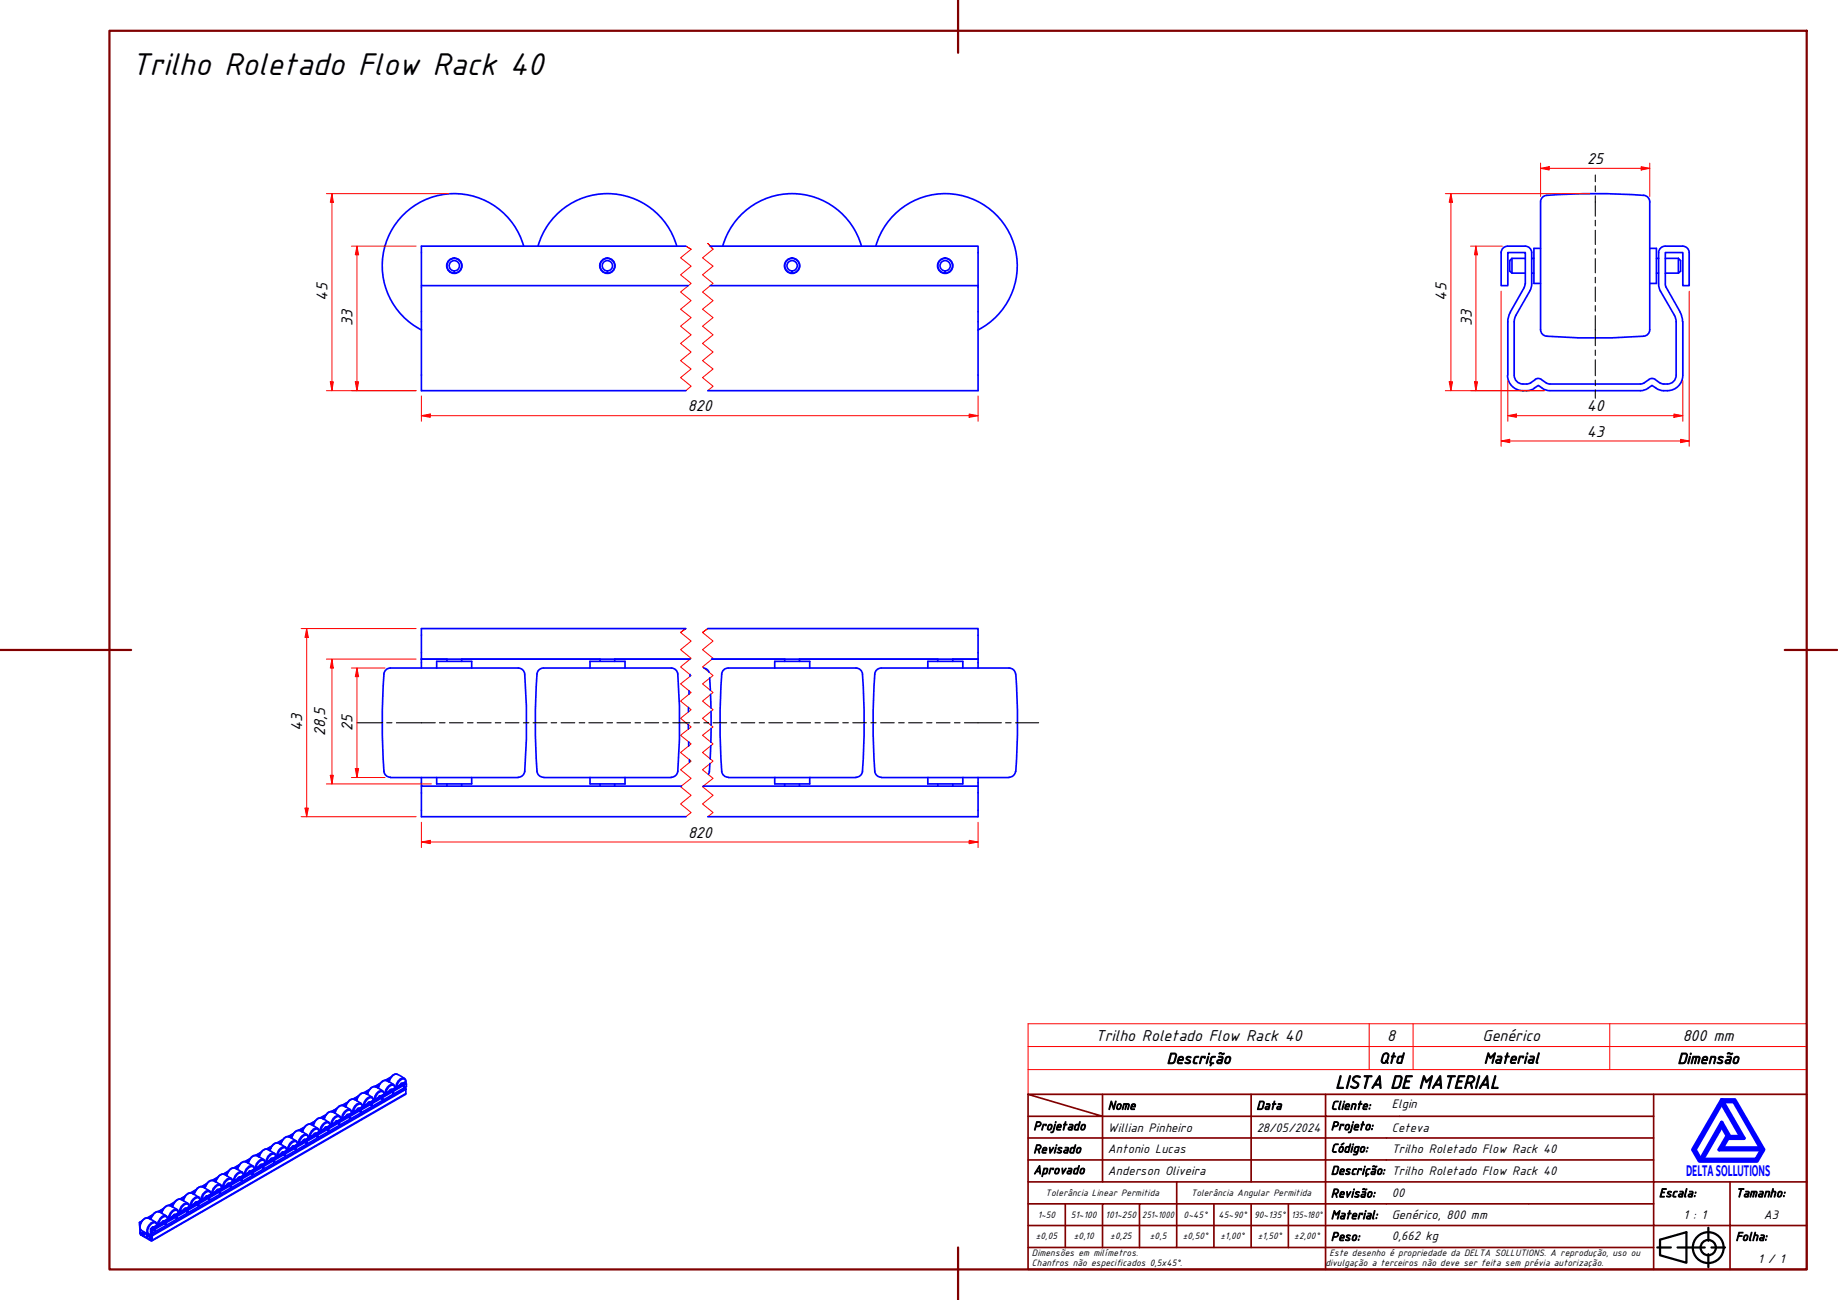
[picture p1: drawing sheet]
<svg xmlns="http://www.w3.org/2000/svg" width="420mm" height="297mm" viewBox="0 0 420 297" stroke-linecap="round" stroke-linejoin="round" font-family="sans-serif">
<!-- layer: Linha Corte (ABNT) -->
<path d="M158 56.9l-1.2-.7 1.2 .7-2.4 2 2.4 1.9-2.4 2 2.4 2-2.4 1.9 2.4 2-2.4 2 2.4 1.9-2.4 1.9 2.4 2-2.4 2 2.4 1.9-2.4 2 2.4 1.9-2.4 2 2.4 2-1.2 1M163 56.9l-1.2-1.3 1.2 1.3-2.4 2 2.4 1.9-2.4 2 2.4 2-2.4 1.9 2.4 2-2.4 2 2.4 1.9-2.4 1.9 2.4 2-2.4 2 2.4 1.9-2.4 2 2.4 1.9-2.4 2 2.4 2-1.2 1M155.6 144.5l1.2-.9-1.2 .9 2.4 2-2.4 1.9 2.4 2-2.4 2 2.4 2-2.4 1.9 2.4 1.9-2.4 2 2.4 2-2.4 1.9 2.4 2-2.4 1.9 2.4 2-2.4 1.9 2.4 2-2.4 2 2.4 1.9-2.4 2 2.4 1.9-2.4 2 2.4 2-1.2 .9M160.6 144.5l1.2-.9-1.2 .9 2.4 2-2.4 1.9 2.4 2-2.4 2 2.4 2-2.4 1.9 2.4 1.9-2.4 2 2.4 2-2.4 1.9 2.4 2-2.4 1.9 2.4 2-2.4 1.9 2.4 2-2.4 2 2.4 1.9-2.4 2 2.4 1.9-2.4 2 2.4 2-1.2 .9" fill="none" stroke="#f00" stroke-width=".23"/>
<!-- layer: Visible (ABNT) -->
<g fill="none" stroke="#00f" stroke-width=".38">
<path d="M119.7 56.2a16.5 16.5 0 0 0-26.3-8.2 16.5 16.5 0 0 0 3 27.4M123 56.2a16.5 16.5 0 0 1 15.8-12 16.5 16.5 0 0 1 15.9 12M156.8 56.2h-60.5v9.1h61.1M162.3 56.2h61.3v33.1h-61.8M165.2 56.2a16.5 16.5 0 0 1 15.9-12 16.5 16.5 0 0 1 15.8 12M200.2 56.2a16.5 16.5 0 0 1 26.3-8.2 16.5 16.5 0 0 1-3 27.4M345.6 59l-.5 .5v2.5l.5 .4M345.6 59v3.4M345.6 59h3.1M350.1 59h.5M352.2 46.2v29.2M352.2 56.8h-1.6v8h1.6"/>
<path d="M353.5 44.6a145.3 145.3 0 0 1 22.7 .1 1.49 1.49 0 0 1 .9 1.4M353.6 44.6a1.49 1.49 0 0 0-1.4 1.5M377.1 56.8h1.6v8h-1.6M377.1 46.2v29.2M378.7 59h.5M380.7 59h3M383.7 59l.5 .5v2.5l-.5 .4M383.7 59v3.4M96.3 65.3v24h60.5M162.4 65.3h61.2M344.7 73.5v12.2M345.3 71.3l-.5 1.3-.1 1"/>
<path d="M345.6 62.4h3.1M346.1 73.5v12.2a2.19 2.19 0 0 0 2.9 2 2.93 2.93 0 0 0 2-1M346.5 72.1l-.4 1.5M348.4 65.7l-3.2 5.6M348.6 64.9l-.2 .8M348.7 64.9v-7.2h-4v7.6h-1.5v-7.6a1.49 1.49 0 0 1 1.5-1.5h3.9a1.49 1.49 0 0 1 1.5 1.5l-.1 8-3.5 6.4M350.1 62.4h.5M352.2 75.3a1.5 1.5 0 0 0 1.4 1.5 129 129 0 0 0 22.6-.1 1.49 1.49 0 0 0 .9-1.4M378.7 62.4h.5M379.2 65l.4 1.5M379.5 66.5l3.3 5.6 .3 1 .1 12.6a2 2 0 0 1-2 2M380.7 64.9v-7.2h4v7.6h1.4v-7.6a1.49 1.49 0 0 0-1.4-1.5h-4a1.49 1.49 0 0 0-1.5 1.5v7.2"/>
<path d="M380.7 62.4h3M380.7 64.9l.2 .8 3.1 5.5M384 71.3l.4 .8 .2 1.4M384.7 73.5v12.2a3.5 3.5 0 0 1-3.5 3.6M344.6 85.7a3.8 3.8 0 0 0 4.8 3.5l1.4-.5M350.7 88.7l1-.6 1.2 .8 1.4 .4h20.7M350.9 86.7a1.24 1.24 0 0 1 1.4 0M352.4 86.7a2.93 2.93 0 0 0 1.9 1h20.7M376.9 86.7a2.93 2.93 0 0 1-1.9 1M377 86.7a1.24 1.24 0 0 1 1.4 0M378.4 86.7l1 .8M379.5 87.5l.5 .2h1.1"/>
<path d="M381.1 89.3l-1.8-.2-1.7-1-1.2 .8-1.4 .4M96.3 145.1v4M96.3 143.6h60.5M157.7 150.6h-61.4v2M162.7 150.6h16.7M182.8 150.6h31.6M217.8 150.6h5.8v2M223.6 145.1v4M96.3 177.7v1.9h59.5M96.3 179.6v7h60.5M160.7 179.6h62.9v7h-61.8M223.6 177.7v1.9"/>
<circle cx="103.9" cy="60.7" r="1.75"/>
<circle cx="103.9" cy="60.7" r="1.68"/>
<circle cx="103.9" cy="60.7" r="1.17"/>
<circle cx="138.8" cy="60.7" r="1.75"/>
<circle cx="138.8" cy="60.7" r="1.68"/>
<circle cx="138.8" cy="60.7" r="1.17"/>
<circle cx="181.1" cy="60.7" r="1.75"/>
<circle cx="181.1" cy="60.7" r="1.68"/>
<circle cx="181.1" cy="60.7" r="1.17"/>
<circle cx="216.1" cy="60.7" r="1.68"/>
<circle cx="216.1" cy="60.7" r="1.75"/>
<circle cx="216.1" cy="60.7" r="1.17"/>
</g>
<circle cx="96.3" cy="150.6" r=".19" fill="#00f"/>
<g fill="none" stroke="#00f" stroke-width=".38">
<path d="M89.2 152.6h29.3a1.5 1.5 0 0 1 1.5 1.4l.3 7.4v7.4l-.3 7.5M89.2 152.6a1.48 1.48 0 0 0-1.4 1.4l-.4 11.9 .4 10.3M96.3 143.6v1.5M96.3 149.1v1.5M99.8 152.6v-1.5h8v1.5M102.2 150.6v.5M105.5 150.6v.5M134.9 152.6v-1.5h8v1.5M137.2 150.6v.5M140.5 150.6v.5M153.4 152.6a1.5 1.5 0 0 1 1.5 1.4l.4 7.4v7.4l-.4 7.5M153.5 152.6h-29.3a1.48 1.48 0 0 0-1.4 1.4l-.4 11.9 .4 10.3"/>
<path d="M157.5 157.8v.8M157.7 154.1v.4M160.9 152.7a1.49 1.49 0 0 1 1.2 .9M161.8 143.6h61.8v1.5M162.2 154.9l.2 2.9M162.4 158.7l.1 3.1M177.1 152.6v-1.5h8v1.5M179.4 150.6v.5M182.8 150.6v.5M195.7 152.6a1.48 1.48 0 0 1 1.5 1.4l.3 10.4-.3 11.8M195.7 152.6h-29.2a1.48 1.48 0 0 0-1.5 1.4l-.4 11.9 .4 10.3M201.5 152.6a1.48 1.48 0 0 0-1.5 1.4l-.4 11.9 .4 10.3"/>
<path d="M201.5 152.6h29.2M212.1 152.6v-1.5h8v1.5M214.4 150.6v.5M217.8 150.6v.5M223.6 149.1v1.5h-60.9M230.7 152.6a1.49 1.49 0 0 1 1.5 1.4M232.2 154l.4 10.4-.4 11.8M87.8 176.2a1.49 1.49 0 0 0 1.4 1.4M89.2 177.7h29.3M99.8 177.7v1.4h8v-1.4M102.2 179.1v.5M105.5 179.1v.5"/>
<path d="M119.9 176.2a1.49 1.49 0 0 1-1.4 1.4M122.7 176.2a1.49 1.49 0 0 0 1.5 1.4M124.3 177.7h29.2M134.9 177.7v1.4h8v-1.4M137.2 179.1v.5M140.5 179.1v.5M154.9 176.2a1.49 1.49 0 0 1-1.5 1.4M157.4 165.5v1M157.4 161.7v.9M157.4 169.5v.9M157.6 173.6v.6M162.2 176.2l-.3 .7"/>
<path d="M162.3 174.5l-.1 1.7M162.5 170.4l-.2 3M162.5 162.5l.1 3.2M162.6 166.4l-.1 3.2M165 176.2a1.49 1.49 0 0 0 1.5 1.4M166.5 177.7h29.2M177.1 177.7v1.4h8v-1.4M179.4 179.1v.5M182.8 179.1v.5M197.2 176.2a1.49 1.49 0 0 1-1.5 1.4M200 176.2a1.49 1.49 0 0 0 1.5 1.4M201.5 177.7h29.2"/>
<path d="M212.1 177.7v1.4h8v-1.4M214.4 179.1v.5M217.8 179.1v.5M232.2 176.2a1.49 1.49 0 0 1-1.5 1.4M66 259.8a1.78 1.78 0 0 0-1.8 1.7M66.7 259.8l-.2 .2M66.8 259.6l-.5 .2M67.1 259.1l-1.2 .6M67.1 259l-1.3 .7M68.5 258.3h-.1a1.94 1.94 0 0 0-1.7 1.8M69.2 258.4l-.2 .2M69.3 258.1l-.5 .3"/>
<path d="M69.5 257.7l-1.1 .6M69.6 257.5l-1.3 .7M70.2 259.3a1.83 1.83 0 0 0-2 1.8v.2M70.5 260a.79 .79 0 0 0-.8-.6 .79 .79 0 0 0-.7 .6l-.4 .5-.1 .7M70.5 260l-.1-.4a3.7 3.7 0 0 0-2.5-1.3l-.8 .6-.5 1.1M71 256.9a1.78 1.78 0 0 0-1.8 1.7M71.6 257l-.2 .1M71.8 256.7l-.6 .3M71.9 259.2l.3-.2a.31 .31 0 0 0-.4 0 .31 .31 0 0 0-.1 .3M72 256.2l-1.1 .6M72.1 256.1l-1.3 .7M72.5 259.6h.2l-.2 .2 .1-.3-.1 .3"/>
<path d="M72.6 259.6l-.1 .1M72.6 257.9a1.46 1.46 0 0 0-1.7 1.1l-.2 .8M73 258.6a.69 .69 0 0 0-.6-.7 .69 .69 0 0 0-.8 .5l-.5 .7-.2 .7M73 258.5l-.2-.5-.9-.6a1.63 1.63 0 0 0-1.7-.4 1.63 1.63 0 0 0-1 1.4l-.1 .2M73.5 255.4h-.2a1.94 1.94 0 0 0-1.7 1.8M74.1 255.6l-.2 .1M74.2 255.3l-.5 .3M74.4 257.7l.3-.2h-.3l-.2 .4M74.5 254.8l-1.2 .6M74.5 254.7l-1.2 .7M75.1 258v.3l-.2 .1 .2-.4-.2 .3M75.1 258.1l-.2 .1"/>
<path d="M75.1 258.2h-.2M75.1 256.4a1.83 1.83 0 0 0-1.9 1.8v.2M75.4 257.1a.79 .79 0 0 0-.7-.6 .79 .79 0 0 0-.8 .6l-.4 .6-.1 .6M75.5 257.1l-.1-.4a3.7 3.7 0 0 0-2.5-1.3l-.8 .7-.5 1.1M75.9 254a1.78 1.78 0 0 0-1.8 1.8M76.6 254.1l-.2 .1M76.7 253.9l-.6 .2M76.8 256.3l.4-.2a.31 .31 0 0 0-.4 0 .31 .31 0 0 0-.2 .4M77 253.4l-1.2 .6M77 253.3l-1.2 .7M77.4 256.7h.3l-.2 .3v-.3l-.1 .2M77.5 256.8h-.1"/>
<path d="M77.6 255a1.46 1.46 0 0 0-1.8 1.1l-.2 .9M77.9 255.7a.73 .73 0 0 0-.6-.6 .73 .73 0 0 0-.8 .4l-.7 1.4M78 255.6l-.3-.5-.9-.6a1.61 1.61 0 0 0-1.7-.4 1.61 1.61 0 0 0-1 1.5l-.1 .2M78.4 252.6h-.1a1.94 1.94 0 0 0-1.7 1.8M79.1 252.7l-.2 .1M79.2 252.4l-.6 .3M79.3 254.9l.3-.2h-.3l-.2 .3M79.4 252l-1.1 .6M79.5 251.8l-1.3 .7M79.9 255.3v.1M80 255.2l.1 .1-.2 .2 .1-.3-.1 .2M80 255.3h-.1"/>
<path d="M80.1 253.5a1.83 1.83 0 0 0-2 1.9v.2M80.4 254.2a.79 .79 0 0 0-.8-.6 .79 .79 0 0 0-.7 .6l-.6 1.2M80.5 254.2l-.1-.2a1.85 1.85 0 0 0-1.5-1.2l-.5-.2a1.92 1.92 0 0 0-1.9 1.7M80.9 251.2a1.78 1.78 0 0 0-1.8 1.7M81.5 251.4a1.7 1.7 0 0 1 1-1.5 1.7 1.7 0 0 1 1.8 .3 1.58 1.58 0 0 1 1 1v.2a.79 .79 0 0 0-.7-.6 .79 .79 0 0 0-.8 .6l-.6 1.2M81.5 251.3l-.2 .1M81.6 251l-.5 .3M81.7 253.5l.4-.2a.31 .31 0 0 0-.4 0 .31 .31 0 0 0-.1 .3M81.9 250.5l-1.1 .6M82 250.4l-1.3 .7M82.4 253.9h.2l-.2 .2 .1-.3-.1 .2M82.4 253.9v.1"/>
<path d="M82.5 252.1a1.46 1.46 0 0 0-1.7 1.2l-.2 .8M82.9 252.8a.73 .73 0 0 0-.7-.6 .73 .73 0 0 0-.7 .5l-.7 1.3M82.9 252.8l-.4-.7-.7-.5a1.61 1.61 0 0 0-1.7-.3 1.61 1.61 0 0 0-1 1.4l-.1 .2M83.4 249.7h-.2a1.94 1.94 0 0 0-1.7 1.8M84 249.9l-.2 .1M84.1 249.5l-.5 .4M84.2 252l.4-.2h-.3l-.2 .3M84.4 249.1l-1.2 .6M84.4 249l-1.2 .7M84.9 252.5h-.1M85 252.3v.2l-.2 .2 .2-.4-.2 .3M85 252.4l-.2 .1"/>
<path d="M85 250.7a1.83 1.83 0 0 0-1.9 1.8v.2M85.9 248.3a1.78 1.78 0 0 0-1.9 1.7M86.4 248.6a1.7 1.7 0 0 1 1-1.5 1.7 1.7 0 0 1 1.8 .2 1.58 1.58 0 0 1 1.1 1v.2a.79 .79 0 0 0-.8-.6 .79 .79 0 0 0-.7 .6l-.6 1.2M86.5 248.4l-.2 .1M86.6 248.1l-.6 .3M86.7 250.6l.4-.2a.35 .35 0 0 0-.4 0 .35 .35 0 0 0-.2 .3M86.8 247.6l-1.1 .7M86.9 247.6l-1.2 .7M87.3 251l.2-.1v.2l-.2 .1 .1-.3-.1 .3M87.4 251.1h-.1M87.5 249.3a1.46 1.46 0 0 0-1.8 1.1l-.2 .9M87.8 250a.69 .69 0 0 0-.5-.6 .69 .69 0 0 0-.7 .2l-.6 .7-.3 .9"/>
<path d="M87.8 249.9l-.2-.5a3.3 3.3 0 0 0-2.3-1.1l-.5 .2-.6 .8-.3 .7M88.3 246.9h-.1a1.94 1.94 0 0 0-1.7 1.8M88.9 247.2a1.79 1.79 0 0 1 1.9-1.7 2.91 2.91 0 0 1 2 1.4v.5a.74 .74 0 0 0-.5-.9 .74 .74 0 0 0-.9 .4l-.7 1.4M89 247l-.2 .1M89 246.7l-.5 .3M89.2 249.2l.3-.2h-.3l-.2 .3M89.3 246.2l-1.1 .7M89.3 246.1l-1.2 .7M89.9 249.6l-.1 .1M89.9 249.5v.3h-.1l.1-.3-.1 .2M89.9 249.5l-.1 .1M90 247.8a1.83 1.83 0 0 0-2 1.9v.2"/>
<path d="M90.8 245.5a1.78 1.78 0 0 0-1.8 1.7M91.6 247.8l.4-.2a.35 .35 0 0 0-.4-.1 .35 .35 0 0 0-.2 .4M92.3 248.1h.2l-.2 .2M92.3 248.2v.1M92.5 246.4a1.46 1.46 0 0 0-1.8 1.2l-.2 .8M92.5 247.3l-58.1 33.5M92.6 248.4l.2 .3-58.1 33.5-.2-.7 .3-.1M92.8 247.5l.1 .1M92.8 249.9l-.1 .1-58 33.5M92.8 248.7v.2M32 279.3h-.1v.7l.1 .1v-.7l.1 .1M32.4 279.1l-.4 .2 .2 .1"/>
<path d="M32.4 279l-.5 .3M33.9 278.3a1.93 1.93 0 0 0-1.6 2.8M34.5 278.4l-.2 .2M34.6 278.1l-.5 .3M34.9 277.7l-1.1 .6M34.9 277.5l-1.2 .7M35.6 279.3a1.76 1.76 0 0 0-2 1.9v.4l.4 .5M35.6 279.3l.3 .7M35.6 279.3l-.4-.3a2.27 2.27 0 0 0-1.9-.7 1.95 1.95 0 0 0-1 2.8M35.8 280a.65 .65 0 0 0-.5-.7 .65 .65 0 0 0-.7 .3l-.3 .4a1.5 1.5 0 0 0-.3 1.9l.6 .1M36.4 276.9a1.88 1.88 0 0 0-1.9 1.7 1.63 1.63 0 0 1 2.3-1.5l1.2 .8 .4 .6M37 277l-.2 .1"/>
<path d="M37.1 276.7l-.5 .3M37.2 279.2l.4-.2a.35 .35 0 0 0-.4 0 .35 .35 0 0 0-.2 .3M37.3 276.2l-1 .6M37.4 276.1l-1.2 .7M37.8 279.6l.2-.1v.2l-.2 .1 .1-.3-.1 .3M37.9 279.6l-.1 .1M38 277.9a1.41 1.41 0 0 0-1.7 1.1l-.2 .9M38.3 278.6a.69 .69 0 0 0-.6-.7 .69 .69 0 0 0-.7 .5l-.5 .5-.2 .9M38.9 275.4a2.03 2.03 0 0 0-1.9 1.8M39.4 275.6l-.2 .1M39.6 275.3l-.5 .3M39.8 274.8l-1.1 .6"/>
<path d="M39.9 274.7l-1.2 .7M40 277.5l-.3 .2M40.1 277.5h-.3l-.3 .4M40.4 278.1l.1 .1-.2 .1 .1-.2-.1 .2M40.4 278.1l-.1 .1M40.4 278.2h-.1M40.5 276.4a1.84 1.84 0 0 0-2 2M40.8 277.1a.65 .65 0 0 0-.5-.6 .65 .65 0 0 0-.7 .3l-.6 .7-.3 .8M40.8 277.1v-.3a1.93 1.93 0 0 0-1.5-1.1l-.4-.3a1.82 1.82 0 0 0-1.9 1.8M41.3 274.1a1.88 1.88 0 0 0-1.9 1.7 1.6 1.6 0 0 1 2.3-1.6l1.3 .8 .3 .6M41.9 274.2h-.2M42 273.9l-.5 .2"/>
<path d="M42.3 273.4l-1.1 .6M42.4 273.3l-1.3 .7M42.5 276.1l-.3 .2M42.5 276.1a.35 .35 0 0 0-.3 0 .35 .35 0 0 0-.2 .4M42.8 276.7h.2v.1l-.3 .1 .2-.2-.2 .2M42.9 276.8h-.2M43 275a1.41 1.41 0 0 0-1.8 1.1l-.2 .9M43.2 275.7a.69 .69 0 0 0-.5-.6 .69 .69 0 0 0-.8 .4l-.4 .5-.3 .9M43.8 272.6a1.91 1.91 0 0 0-1.9 1.8M44.4 272.7l-.2 .1M44.5 272.4l-.5 .3M44.6 274.9l.4-.2-.2-.1-.4 .4"/>
<path d="M44.8 272l-1.1 .6M44.8 271.8l-1.2 .7M45.3 275.2l.2 .2-.3 .1 .1-.3-.1 .2M45.3 275.3h.1M45.3 275.3l-.1 .1M45.5 273.5a1.92 1.92 0 0 0-2.1 2.1M45.7 274.2a.65 .65 0 0 0-.5-.6 .65 .65 0 0 0-.7 .3l-.6 .7-.2 .8M45.8 274.2l-.2-.5-1-.7a1.58 1.58 0 0 0-1.6-.3 1.58 1.58 0 0 0-1 1.3l-.1 .3M46.3 271.2a1.69 1.69 0 0 0-1.9 1.5v.2a1.73 1.73 0 0 1 1.2-1.6 1.73 1.73 0 0 1 1.9 .6l.6 .4 .2 .5M46.9 271.3l-.2 .1M47 271l-.5 .3M47.1 273.5l.3-.2-.2-.1-.3 .4"/>
<path d="M47.2 270.5l-1 .6M47.3 270.4l-1.2 .7M47.8 273.9l.1-.1v.2l-.2 .1 .1-.3-.1 .3M47.8 273.9l-.1 .1M47.9 272.1a1.41 1.41 0 0 0-1.7 1.2l-.3 .9M48.2 272.8a.69 .69 0 0 0-.6-.6 .69 .69 0 0 0-.7 .5l-.5 .5-.2 .9M48.8 269.7a1.91 1.91 0 0 0-1.9 1.8M49.3 269.9l-.2 .1M49.5 269.5l-.5 .4M49.6 272l.3-.2h-.2l-.3 .3M49.7 269.1l-1.1 .6M49.8 269l-1.2 .7"/>
<path d="M50.3 272.3l.1 .3-.2 .1 .1-.4-.1 .3M50.3 272.4l-.1 .1M50.3 272.5h-.1M50.4 270.7a1.92 1.92 0 0 0-2 2M50.7 271.4a.65 .65 0 0 0-.5-.6 .65 .65 0 0 0-.7 .3l-.7 .9-.2 .6M50.7 271.4l-.2-.6-.9-.6a1.58 1.58 0 0 0-1.6-.4 1.58 1.58 0 0 0-1.1 1.3v.3M51.2 268.3a1.69 1.69 0 0 0-1.8 1.6l-.1 .2a1.73 1.73 0 0 1 1.2-1.7 1.73 1.73 0 0 1 2 .6l.6 .5 .1 .4M51.8 268.5h-.2M51.9 268.1l-.5 .3M52.1 270.6l.3-.2a.32 .32 0 0 0-.4 0 .32 .32 0 0 0-.1 .3M52.2 267.6l-1.1 .7M52.3 267.6l-1.2 .7"/>
<path d="M52.7 271l.2 .1-.2 .2 .1-.4-.2 .3M52.8 271.1h-.2M52.9 269.3a1.41 1.41 0 0 0-1.8 1.1l-.2 .9M53.1 270a.69 .69 0 0 0-.5-.6 .69 .69 0 0 0-.8 .4l-.4 .5-.3 .9M53.7 266.9a1.91 1.91 0 0 0-1.9 1.8M54.3 267l-.2 .1M54.4 266.7l-.5 .3M54.5 269.2l.4-.2-.2-.1-.3 .4M54.7 266.2l-1.1 .7M54.7 266.1l-1.2 .7M55.2 269.5l.2 .1-.3 .2 .1-.3-.1 .2M55.2 269.5v.1"/>
<path d="M55.2 269.6l-.1 .1M55.4 267.8a1.92 1.92 0 0 0-2.1 2.1M55.6 268.5a.79 .79 0 0 0-.7-.6 .79 .79 0 0 0-.8 .6l-.4 .6-.1 .6M55.7 268.5l-.2-.5-1-.7a1.58 1.58 0 0 0-1.6-.3 1.58 1.58 0 0 0-1 1.3l-.1 .3M56.2 265.5a1.69 1.69 0 0 0-1.8 1.5l-.1 .2M56.8 265.6l-.2 .1M56.9 265.3l-.5 .2M57 267.8l.3-.2a.32 .32 0 0 0-.3 0 .32 .32 0 0 0-.2 .3M57.1 264.8l-1 .6M57.2 264.7l-1.2 .7M57.7 268.1l.1 .1-.2 .1 .1-.2-.1 .2M57.7 268.2l-.1 .1"/>
<path d="M57.8 266.4a1.41 1.41 0 0 0-1.7 1.2l-.3 .8M58.1 267.1a.69 .69 0 0 0-.6-.6 .69 .69 0 0 0-.7 .4l-.6 .8-.1 .6M58.2 267.1l-.3-.6-.9-.6a1.63 1.63 0 0 0-1.7-.3 1.63 1.63 0 0 0-1 1.4l-.1 .2M58.7 264a1.91 1.91 0 0 0-1.9 1.8M59.2 264.1l-.1 .2M59.4 263.8l-.5 .3M59.5 266.3l.3-.2h-.2l-.3 .3M59.6 263.4l-1.1 .6M59.7 263.3l-1.2 .7M60.2 266.6l.1 .3h-.2l.1-.3-.1 .3M60.2 266.7h-.1M60.2 266.7l-.1 .1"/>
<path d="M60.3 265a1.66 1.66 0 0 0-1.9 1.4l-.1 .6M60.6 265.7a.79 .79 0 0 0-.8-.6 .79 .79 0 0 0-.7 .6l-.4 .5-.2 .7M60.6 265.7l-.1-.6-1-.6a1.59 1.59 0 0 0-2.7 .9l-.1 .3M61.2 262.6a1.79 1.79 0 0 0-2 1.7M61.7 262.7l-.2 .1M61.8 262.4l-.5 .3M62 264.9l.3-.2a.32 .32 0 0 0-.4 0 .32 .32 0 0 0-.1 .3M62.1 261.9l-1.1 .7M62.2 261.9l-1.3 .7M62.6 265.3l.2 .1-.2 .1 .1-.3-.2 .3M62.7 265.4h-.2M62.8 263.6a1.41 1.41 0 0 0-1.8 1.1l-.2 .8"/>
<path d="M63.1 264.3a.69 .69 0 0 0-.6-.7 .69 .69 0 0 0-.8 .5l-.4 .5-.3 .9M63.1 264.2l-.3-.6-.8-.5a1.63 1.63 0 0 0-1.7-.4 1.63 1.63 0 0 0-1.1 1.4v.2M63.6 261.2a1.91 1.91 0 0 0-1.9 1.7M64.2 261.3l-.2 .1M64.3 261l-.5 .3M64.5 263.4l.3-.1-.2-.1-.3 .4M64.6 260.5l-1.1 .7M64.6 260.4l-1.2 .7M65.2 263.8l.1 .1-.3 .2 .2-.3-.2 .2M65.2 263.8l-.1 .1M65.2 263.9l-.2 .1M65.3 262.1a1.76 1.76 0 0 0-2 1.9l-.1 .1"/>
<path d="M65.5 262.8a.79 .79 0 0 0-.7-.6 .79 .79 0 0 0-.8 .6l-.4 .6-.1 .6M65.6 262.8l-.2-.6-.9-.6a1.59 1.59 0 0 0-2.7 .9l-.1 .4M66.9 262.1l.3-.2a.32 .32 0 0 0-.3-.1 .32 .32 0 0 0-.2 .4M67.6 262.4l.2 .1-.3 .1 .1-.2-.1 .2M67.6 262.5l-.1 .1M67.8 260.7a1.41 1.41 0 0 0-1.8 1.2l-.3 .8M68 261.4a.69 .69 0 0 0-.6-.6 .69 .69 0 0 0-.7 .4l-.6 .8-.1 .6M68.1 261.4l-.3-.6-.9-.6a1.63 1.63 0 0 0-1.7-.3 1.63 1.63 0 0 0-1 1.4l-.1 .2M69.4 260.6l.3-.2-.2-.1-.3 .4M70.1 260.9l.1 .1-.2 .2 .1-.3-.1 .3M70.1 261h-.1M70.1 261l-.1 .1"/>
<path d="M32 280.7v1.1a.33 .33 0 0 0 .1 .3 .33 .33 0 0 0 .3 .1l2 1.2 .3 .1 .1-.1M32.1 281.8l.1 .3M32.1 280.9v.9l.7-.4M32.3 282.1h.1M32.3 281.1a3.3 3.3 0 0 0 2.1 1h.2M32.4 282.1h.1M32.6 282.2v.1M33 281.6l-.8 .5 .9-.4M33.2 281.7l-.7 .4 .1 .1 .8-.4M33.5 281.8l-.9 .5 1.5 .8 .6-.3M33.5 282.3h.2M33.5 282.6l.1 .1 .8-.1"/>
<path d="M33.6 282.4l-.1 .2zM33.7 282.2h-.2l.1 .2M33.7 282.4l-.1 .2M33.7 282.2l.1 .2zM33.8 282.2h.2M33.8 282.4h.2M34 282.2h.2l-.2 .2zM34.1 283.1h.1M34.2 282.2h.2l-.2 .4M34.2 282.3h.1M34.2 283.1l.5-.2zM34.2 283.1l.2 .1"/>
<path d="M34.3 282.6l-.1-.2 .2 .2M34.4 283.3h.1M34.5 280.8l58-33.5 .3 .2-58 33.5zM34.5 280.8h-.1v.8l.3 .6v1.1M34.5 281.5h.1M34.7 283.3l-.2 .1M34.7 283.3h-.2h.2M34.7 283l-.3 .2v.1l.3-.2M34.7 282.2l.1 .2M34.7 280.6l.4-.2-.2-.1-.4 .4M34.8 281l.1 .2M34.8 282.4l58-33.5v1l-58 33.5z"/>
<path d="M34.9 281.2l58-33.6v.7l-58 33.4-.1-.6-.3-.2v.6l.3-.1M34.9 281.2v.5M35.4 280.9l.2 .2-.3 .1 .1-.3-.1 .3M35.4 281h.1M35.4 281l-.1 .1"/>
</g>
<path d="M235 239.1h178v-5.2h-178v10.5M313 233.9v10.5M323 233.9v10.5M368 233.9v10.5M413 239.1v5.3h-178M235 244.4v5.6h178v-5.6" fill="none" stroke="#f00" stroke-width=".23"/>
<!-- layer: Borda A3/A4 (ABNT) -->
<path d="M25 7h388v283.1h-388zM219 0v12.1M0 148.5h30M408 148.5h12M219 285v12" fill="none" stroke="#800000" stroke-width=".51"/>
<path d="M393.6 257.3l1.2 2.2-1.8 3.2h9.7l-1.3 2.2h-12.2zM393.6 252.1l4.4 7.6h-2.6l-1.8-3.2-4.9 8.4-1.2-2.2zM393.6 251.3h3l6.6 11.4-1.6 2.6h-13.1l-1.5-2.6zM393.8 251.7h2.6l6.1 10.6h-8.8l1.3-2.2h3.7zM395 259.7h.2l-.1 .2z" fill="none" stroke="#00f" stroke-width=".83"/>
<!-- layer: 0 -->
<path d="M388.5 265.3h13.1" fill="none" stroke="#000" stroke-width=".23"/>
<g fill="none" stroke="#800000" stroke-width=".38">
<path d="M235 250l17 5.1h-17M235 250h178v40.1h-178zM252 255.1h34v4.9h17M252 255.1v15M252 250v5.1M286 250v5.1h17v4.9M303 250v5.1h75M378 250v20.1h-143M235 260h51v10.1M235 275.1h17M243.5 275.1v9.9M260.5 275.1h-8.5v9.9"/>
<path d="M269 270.1v14.9h-8.5M277.5 275.1v9.9h-8.5M286 275.1v9.9h8.5M294.5 275.1v9.9M303 275.1h-42.5v9.9M303 260v5h-68M303 275.1v9.9h75M303 260h75M303 275.1h75M378 265h-75v10.1M395.5 270.1v9.9h17.5M413 270.1h-35v9.9h17.5v10.1"/>
<path d="M235 285h25.5M235 280h143v10.1M277.5 285h8.5M294.5 285h8.5v5.1"/>
</g>
<g fill="none" stroke="#000" stroke-width=".51">
<path d="M378.8 285h3.2M379.5 283.3l6-1.8v7l-6-1.7zM383.5 285h6.2M390.5 280.5v3M390.5 286.6v2.9M391.2 285h3.1"/>
<circle cx="390.5" cy="285.1" r="3.5"/>
<circle cx="390.5" cy="285.1" r="1.75"/>
</g>
<path d="M96.3 95h2.1" fill="none" stroke="#f00" stroke-width=".23"/>
<path d="M96.3 95l2.1-.4v.8z" fill="#f00"/>
<path d="M96.3 95l2.1-.4v.8zM221.6 95h2" fill="none" stroke="#f00" stroke-width=".23"/>
<path d="M221.6 94.6l2 .4-2 .4z" fill="#f00"/>
<path d="M75.9 87.2v2.1M96.3 90.5v5.8M98.4 95h123.2M221.6 94.6l2 .4-2 .4zM223.6 90.5v5.8" fill="none" stroke="#f00" stroke-width=".23"/>
<path d="M75.5 87.2h.7l-.3 2.1z" fill="#f00"/>
<path d="M75.9 44.2v2M75.5 87.2h.7l-.3 2.1z" fill="none" stroke="#f00" stroke-width=".23"/>
<path d="M75.9 44.2l.3 2h-.7z" fill="#f00"/>
<path d="M74.6 44.2h28M75.9 44.2l.3 2h-.7zM75.9 46.2v41M74.6 89.3h20.5M81.6 87.2v2.1" fill="none" stroke="#f00" stroke-width=".23"/>
<path d="M81.2 87.2h.8l-.4 2.1z" fill="#f00"/>
<path d="M81.6 56.2v2M81.2 87.2h.8l-.4 2.1z" fill="none" stroke="#f00" stroke-width=".23"/>
<path d="M81.6 56.2l.4 2h-.8z" fill="#f00"/>
<path d="M80.3 56.2h14.8M81.6 56.2l.4 2h-.8zM81.6 58.2v29M80.3 89.3h14.8M96.3 192.4h2.1" fill="none" stroke="#f00" stroke-width=".23"/>
<path d="M96.3 192.4l2.1-.4v.8z" fill="#f00"/>
<path d="M96.3 192.4l2.1-.4v.8zM221.6 192.4h2" fill="none" stroke="#f00" stroke-width=".23"/>
<path d="M221.6 192l2 .4-2 .4z" fill="#f00"/>
<path d="M70.1 184.6v2M96.3 187.9v5.8M98.4 192.4h123.2M221.6 192l2 .4-2 .4zM223.6 187.9v5.8" fill="none" stroke="#f00" stroke-width=".23"/>
<path d="M69.7 184.6h.8l-.4 2z" fill="#f00"/>
<path d="M70.1 143.6v2.1M69.7 184.6h.8l-.4 2z" fill="none" stroke="#f00" stroke-width=".23"/>
<path d="M70.1 143.6l.4 2.1h-.8z" fill="#f00"/>
<path d="M331.7 44.2v2M68.8 143.6h26.3M70.1 143.6l.4 2.1h-.8zM70.1 145.7v38.9M68.8 186.6h26.3" fill="none" stroke="#f00" stroke-width=".23"/>
<path d="M331.7 44.2l.3 2h-.7z" fill="#f00"/>
<path d="M331.7 44.2l.3 2h-.7zM331.7 87.2v2.1" fill="none" stroke="#f00" stroke-width=".23"/>
<path d="M331.3 87.2h.7l-.3 2.1z" fill="#f00"/>
<path d="M352.2 38.5h1.9M330.4 44.2h33M331.7 46.2v41M330.4 89.3h22.7M331.3 87.2h.7l-.3 2.1z" fill="none" stroke="#f00" stroke-width=".23"/>
<path d="M352.2 38.5l1.9-.4v.7z" fill="#f00"/>
<path d="M352.2 38.5l1.9-.4v.7zM375.2 38.5h1.9" fill="none" stroke="#f00" stroke-width=".23"/>
<path d="M375.2 38.1l1.9 .4-1.9 .3z" fill="#f00"/>
<path d="M352.2 37.3v7.6M354.1 38.5h21.1M375.2 38.1l1.9 .4-1.9 .3zM377.1 37.3v7.6M344.7 95h1.9" fill="none" stroke="#f00" stroke-width=".23"/>
<path d="M344.7 95l1.9-.4v.8z" fill="#f00"/>
<path d="M344.7 95l1.9-.4v.8zM382.7 95h2" fill="none" stroke="#f00" stroke-width=".23"/>
<path d="M382.7 94.6l2 .4-2 .4z" fill="#f00"/>
<path d="M344.7 87v9.3M346.6 95h36.1M382.7 94.6l2 .4-2 .4zM384.7 87v9.3M343.2 100.8h1.9" fill="none" stroke="#f00" stroke-width=".23"/>
<path d="M343.2 100.8l1.9-.4v.7z" fill="#f00"/>
<path d="M343.2 100.8l1.9-.4v.7zM384.2 100.8h1.9" fill="none" stroke="#f00" stroke-width=".23"/>
<path d="M384.2 100.4l1.9 .4-1.9 .3z" fill="#f00"/>
<path d="M343.2 66.5v35.5M386.1 66.5v35.5M345.1 100.8h39.1M384.2 100.4l1.9 .4-1.9 .3zM81.6 175.6v2.1" fill="none" stroke="#f00" stroke-width=".23"/>
<!-- layer: Linha de centro (ISO) -->
<g fill="none" stroke="#000" stroke-width=".25">
<path d="M364.7 40v1.5M364.7 42.5v1.2M364.7 44.8v4.6M364.7 50.3v1.3M364.7 52.6v3.3M364.7 56.9v1.2M364.7 59.1v3.2M364.7 63.4v1.2M364.7 65.6v3.3M364.7 69.8v1.3M364.7 72.1v6.9M364.7 80v1.2"/>
<path d="M364.7 82.2v3.6M364.7 86.9v1.2M364.7 89.1v1.9M81.6 165.1h5.8M88.4 165.1h1.2M90.6 165.1h8.9M100.5 165.1h1.2M102.7 165.1h3.2M106.9 165.1h1.2M109.1 165.1h3.2M113.2 165.1h1.3M115.5 165.1h3.1"/>
<path d="M119.6 165.1h1.3M121.9 165.1h3.1M126 165.1h1.3M128.3 165.1h3.1M132.4 165.1h1.3M134.6 165.1h3.2M138.7 165.1h1.3M141 165.1h3.1M145.2 165.1h1.2M147.4 165.1h3.2M151.5 165.1h1.3M153.8 165.1h3.9"/>
<path d="M158.6 165.1h1.3M160.9 165.1h1.1M163 165.1h3.1M167.1 165.1h1.3M169.4 165.1h3.1M173.5 165.1h1.3M175.8 165.1h3.1M179.9 165.1h1.3M182.2 165.1h3.1M186.3 165.1h1.2M188.5 165.1h3.1M192.7 165.1h1.2"/>
<path d="M194.9 165.1h3.2M199.1 165.1h1.2M201.3 165.1h3.1M205.4 165.1h1.3M207.7 165.1h3.1M211.8 165.1h1.2M214.1 165.1h3.1M218.2 165.1h1.3M220.5 165.1h8.4M229.9 165.1h1.2M232.2 165.1h5.2"/>
</g>
<path d="M81.2 175.6h.8l-.4 2.1z" fill="#f00"/>
<path d="M81.6 152.6v2M81.2 175.6h.8l-.4 2.1z" fill="none" stroke="#f00" stroke-width=".23"/>
<path d="M81.6 152.6l.4 2h-.8z" fill="#f00"/>
<path d="M75.9 150.6v2M80.3 152.6h7.7M81.6 152.6l.4 2h-.8zM81.6 154.6v21M80.3 177.7h7.7" fill="none" stroke="#f00" stroke-width=".23"/>
<path d="M75.9 150.6l.3 2h-.7z" fill="#f00"/>
<path d="M75.9 150.6l.3 2h-.7zM75.9 177.2v1.9" fill="none" stroke="#f00" stroke-width=".23"/>
<path d="M75.5 177.2h.7l-.3 1.9z" fill="#f00"/>
<path d="M337.4 87.2v2.1M74.6 150.6h20.5M75.9 152.6v24.6M74.6 179.1h24M75.5 177.2h.7l-.3 1.9z" fill="none" stroke="#f00" stroke-width=".23"/>
<path d="M337.1 87.2h.7l-.4 2.1z" fill="#f00"/>
<path d="M337.4 56.2v2M337.1 87.2h.7l-.4 2.1z" fill="none" stroke="#f00" stroke-width=".23"/>
<path d="M337.4 56.2l.4 2h-.7z" fill="#f00"/>
<path d="M336.2 56.2h7.2M337.4 56.2l.4 2h-.7zM337.4 58.2v29M336.2 89.3h16.9" fill="none" stroke="#f00" stroke-width=".23"/>
<text font-size="7.7" x="30" y="17.1">Trilho Roletado Flow Rack 40</text>
<text font-size="4.6" x="305.2" y="248.7">LISTA DE MATERIAL</text>
<g font-size="3.9">
<text x="362.8" y="37.5">25</text>
<text x="74.9" y="68.7" transform="rotate(-90 74.9 68.7)">45</text>
<text x="330.6" y="68.7" transform="rotate(-90 330.6 68.7)">45</text>
<text x="80.6" y="74.5" transform="rotate(-90 80.6 74.5)">33</text>
<text x="336.4" y="74.5" transform="rotate(-90 336.4 74.5)">33</text>
<text x="157.2" y="94">820</text>
<text x="362.7" y="94">40</text>
<text x="362.7" y="99.7">43</text>
<text x="69.1" y="167.1" transform="rotate(-90 69.1 167.1)">43</text>
<text x="80.6" y="167" transform="rotate(-90 80.6 167)">25</text>
<text x="74.4" y="168.1" transform="rotate(-90 74.4 168.1)">28,5</text>
<text x="157.3" y="191.4">820</text>
<text x="250.4" y="237.8">Trilho Roletado Flow Rack 40</text>
<text x="317.1" y="237.8">8</text>
<text x="338.9" y="237.9">Genérico</text>
<text x="384.7" y="237.8">800 mm</text>
</g>
<g font-size="3.8">
<text x="266.7" y="243.1">Descrição</text>
<text x="315.3" y="243">Qtd</text>
<text x="339.2" y="243">Material</text>
<text x="383.5" y="243.1">Dimensão</text>
</g>
<text font-size="3.8" fill="#00f" x="385.4" y="268.8">DELTASOLLUTIONS</text>
<g font-size="3">
<text x="253.2" y="253.5">Nome</text>
<text x="287.2" y="253.5">Data</text>
<text x="304.2" y="253.5">Cliente:</text>
<text x="318.1" y="253.2">Elgin</text>
<text x="236.2" y="263.5">Revisado</text>
<text x="236.2" y="258.2">Projetado</text>
<text x="253.2" y="258.6">Willian Pinheiro</text>
<text x="253.2" y="263.5">Antonio Lucas</text>
<text x="287.3" y="258.6">28/05/2024</text>
<text x="304.2" y="263.3">Código:</text>
<text x="304.2" y="258.2">Projeto:</text>
<text x="318.1" y="263.5">Trilho Roletado Flow Rack 40</text>
<text x="318.1" y="258.6">Ceteva</text>
<text x="236.2" y="268.3">Aprovado</text>
<text x="253.2" y="268.5">Anderson Oliveira</text>
<text x="304.2" y="268.4">Descrição: Trilho Roletado Flow Rack 40</text>
<text x="304.2" y="273.6">Revisão:</text>
<text x="318.1" y="273.5">00</text>
<text x="379.2" y="273.5">Escala:</text>
<text x="396.7" y="273.5">Tamanho:</text>
<text x="304.2" y="278.6">Material:</text>
<text x="318.1" y="278.4">Genérico, 800 mm</text>
<text x="384.8" y="278.6">1 : 1</text>
<text x="403.2" y="278.6">A3</text>
<text x="304.2" y="283.5">Peso:</text>
<text x="318.1" y="283.3">0,662 kg</text>
<text x="396.7" y="283.5">Folha:</text>
<text x="401.9" y="288.5">1 / 1</text>
</g>
<g font-size="2.3">
<text x="239" y="273.4">Tolerância Linear Permitida</text>
<text x="272.3" y="273.2">Tolerância Angular Permitida</text>
<text x="237.2" y="278.3">1~50</text>
<text x="244.8" y="278.3">51~100</text>
<text x="252.7" y="278.3">101~250</text>
<text x="261.1" y="278.3">251~1000</text>
<text x="270.6" y="278.3">0~45°</text>
<text x="278.5" y="278.3">45~90°</text>
<text x="286.7" y="278.3">90~135°</text>
<text x="295.2" y="278.3">135~180°</text>
<text x="235.9" y="287.1">Dimensões em milímetros.</text>
<text x="236.8" y="283.1">±0,05</text>
<text x="245.5" y="283.1">±0,10</text>
<text x="253.8" y="283.1">±0,25</text>
<text x="262.8" y="283.1">±0,5</text>
<text x="270.4" y="283.1">±0,50°</text>
<text x="279" y="283.1">±1,00°</text>
<text x="287.5" y="283.1">±1,50°</text>
<text x="295.8" y="283.1">±2,00°</text>
<text x="303.9" y="287.1">Este desenho é propriedade da DELTA SOLLUTIONS. A reprodução, uso ou</text>
<text x="235.9" y="289.2">Chanfros não especificados 0,5x45°.</text>
<text x="303" y="289.2">divulgação a terceiros não deve ser feita sem prévia autorização.</text>
</g>
</svg>
